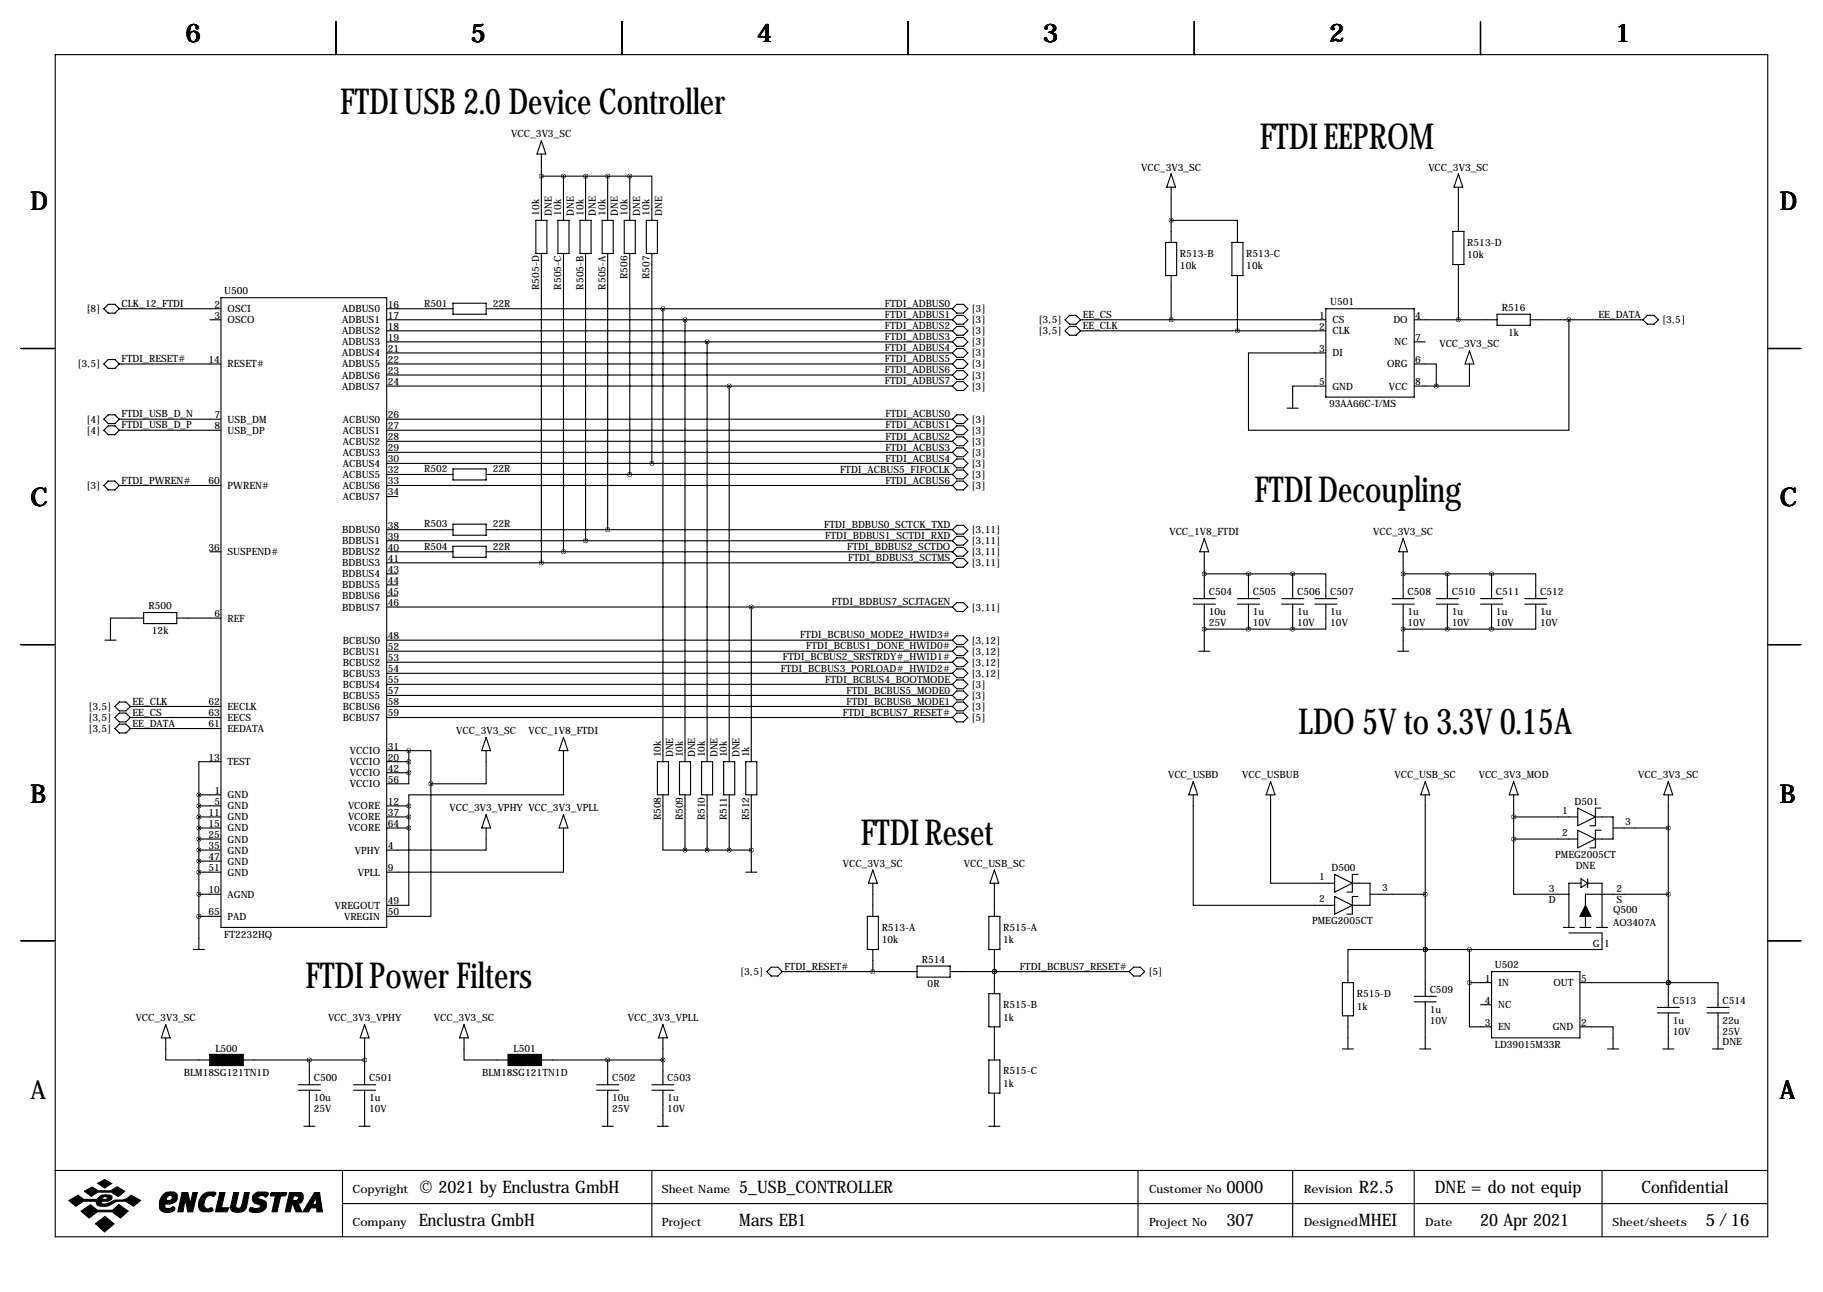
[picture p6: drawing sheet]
<svg xmlns="http://www.w3.org/2000/svg" width="419mm" height="297mm" viewBox="0 0 419 297" stroke-linecap="round" stroke-linejoin="round" font-family="sans-serif">
<g fill="none" stroke="#000" stroke-width=".25">
<path d="M12.7 12.6h393.7v271.7h-393.7zM77.2 4.9v7.7M143 4.9v7.7M208.8 4.9v7.7M274.6 4.9v7.7M340.4 4.9v7.7M124.5 35.4v15.3M124.5 32.4l1 3h-2.1zM269.2 40l1.1 3h-2.1zM335.3 40l1 3h-2zM123.2 50.7h2.5v7.6h-2.5zM124.5 58.3v71.1"/>
<path d="M124.5 40.5h20.3M128.3 50.7h2.5v7.6h-2.5zM129.5 40.5v10.2M129.5 58.3v68.6M133.3 50.7h2.6v7.6h-2.6zM134.6 40.5v10.2M134.6 58.3v66M138.4 50.7h2.6v7.6h-2.6zM139.7 40.5v10.2M139.7 58.3v63.5M143.5 50.7h2.5v7.6h-2.5zM144.8 40.5h5.1v10.2"/>
<path d="M144.8 40.5v10.2M144.8 58.3v50.8M148.6 50.7h2.5v7.6h-2.5zM149.9 58.3v48.2M268 55.7h2.5v7.7h-2.5zM269.2 50.7h15.3v5M269.2 43v12.7M283.2 55.7h2.6v7.7h-2.6zM334 53.2h2.5v7.6h-2.5zM335.3 43v10.2M24.9 70h1.5l1 1-1 1h-1.5l-1-1zM27.4 71h23.4"/>
<path d="M48.3 73.5h2.5M50.8 68.4h38.1v144.8h-38.1zM88.9 71h15.2M88.9 73.5h130M88.9 76.1h130M88.9 78.6h130M104.1 69.7h7.7v2.5h-7.7zM111.8 71h107.1M152.4 71v104.1M157.5 73.5v101.6M162.6 78.6v96.5M220 75h1.5l1 1.1-1 1h-1.5l-1.1-1z"/>
<path d="M220 77.6h1.5l1 1-1 1h-1.5l-1.1-1zM220 70h1.5l1 1-1 1h-1.5l-1.1-1zM220 72.5h1.5l1 1-1 1h-1.5l-1.1-1zM244.9 76.1l1-1.1h1.5l1 1.1-1 1h-1.5zM244.9 73.5l1-1h1.5l1 1-1 1h-1.5zM248.4 73.5h56.4M248.4 76.1h56.4M269.2 63.4v10.1M284.5 63.4v12.7M304.8 71h20.3v20.3h-20.3zM325.1 73.5h19.1M325.1 78.6h2.6"/>
<path d="M335.3 60.8v12.7M344.2 72.2h7.6v2.6h-7.6zM351.8 73.5h25.9M360.7 73.5v25.4h-73.7v-17.8h17.8M377.7 73.5l1-1h1.5l1.1 1-1.1 1h-1.5zM4.8 80.1h7.6M24.9 95.4h1.5l1 1-1 1h-1.5l-1-1zM24.9 97.9h1.5l1 1-1 1h-1.5l-1-1zM24.9 82.7h1.5l1 1-1 1h-1.5l-1-1zM27.4 83.7h23.4M27.4 96.4h23.4M27.4 98.9h23.4"/>
<path d="M88.9 83.7h130M88.9 96.4h130M88.9 98.9h130M88.9 81.1h130M88.9 86.2h130M88.9 88.8h130M167.6 88.8v86.3M218.9 81.1l1.1-1h1.5l1 1-1 1.1h-1.5zM218.9 96.4l1.1-1h1.5l1 1-1 1h-1.5zM218.9 98.9l1.1-1h1.5l1 1-1 1h-1.5zM220 82.7h1.5l1 1-1 1h-1.5l-1.1-1zM220 85.2h1.5l1 1-1 1h-1.5l-1.1-1z"/>
<path d="M220 87.7h1.5l1 1.1-1 1h-1.5l-1.1-1zM295.9 93.8h2.5M304.8 88.8h-7.6v5M325.1 83.7h5.1v5.1M325.1 88.8h5.1M337.8 83.7v5.1h-7.6M337.8 80.6l1 3.1h-2zM406.4 80.1h7.6M24.9 110.6h1.5l1 1-1 1h-1.5l-1-1zM27.4 111.6h23.4M88.9 109.1h15.2M88.9 111.6h130"/>
<path d="M88.9 101.5h130M88.9 104h130M88.9 106.5h130M88.9 114.2h2.5M104.1 107.8h7.7v2.5h-7.7zM111.8 109.1h107.1M218.9 111.6l1.1-1h1.5l1 1-1 1h-1.5zM220 108.1h1.5l1 1-1 1h-1.5l-1.1-1zM220 100.4h1.5l1 1.1-1 1h-1.5l-1.1-1zM220 103h1.5l1 1-1 1h-1.5l-1.1-1zM220 105.5h1.5l1 1-1 1.1h-1.5l-1.1-1.1zM48.3 126.9h2.5"/>
<path d="M88.9 121.8h15.2M88.9 126.9h15.2M88.9 124.3h130M88.9 129.4h130M88.9 131.9h2.5M88.9 134.5h2.5M88.9 137h2.5M88.9 139.6h130M104.1 120.5h7.7v2.5h-7.7zM104.1 125.6h7.7v2.5h-7.7zM111.8 121.8h107.1M111.8 126.9h107.1"/>
<path d="M172.7 139.6v35.5M218.9 129.4l1.1-1h1.5l1 1-1 1h-1.5zM220 138.5h1.5l1 1.1-1 1h-1.5l-1.1-1zM220 120.8h1.5l1 1-1 1h-1.5l-1.1-1zM220 123.3h1.5l1 1-1 1h-1.5l-1.1-1zM220 125.8h1.5l1 1.1-1 1h-1.5l-1.1-1zM274.3 137.6h5.1M274.3 138.9h5.1M276.9 123.8l1 3.1h-2.1zM276.9 131.9h20.3M276.9 126.9v10.7M276.9 138.9v10.8"/>
<path d="M284.5 137.6h5.1M284.5 138.9h5.1M287 131.9v5.7M287 138.9v5.7M294.6 137.6h5.1M294.6 138.9h5.1M297.2 131.9h7.6v5.7M297.2 131.9v5.7M297.2 138.9v5.7M302.3 137.6h5M302.3 138.9h5M304.8 138.9v5.7h-7.6"/>
<path d="M320 137.6h5.1M320 138.9h5.1M322.6 123.8l1 3.1h-2zM322.6 131.9h20.3M322.6 126.9v10.7M322.6 138.9v10.8M330.2 137.6h5.1M330.2 138.9h5.1M332.7 131.9v5.7M332.7 138.9v5.7M340.4 137.6h5M340.4 138.9h5"/>
<path d="M342.9 131.9h10.2v5.7M342.9 131.9v5.7M342.9 138.9v5.7M350.5 137.6h5.1M350.5 138.9h5.1M353.1 138.9v5.7h-10.2M4.8 148.2h7.6M24.1 147.2h2.6M33 142.1h-7.6v5.1M33 140.8h7.6v2.6h-7.6zM40.6 142.1h10.2M88.9 147.2h130"/>
<path d="M88.9 149.7h130M88.9 152.3h130M88.9 154.8h130M88.9 157.3h130M88.9 159.9h130M218.9 154.8l1.1-1h1.5l1 1-1 1h-1.5zM220 146.2h1.5l1 1-1 1h-1.5l-1.1-1zM220 148.7h1.5l1 1-1 1h-1.5l-1.1-1zM220 151.2h1.5l1 1.1-1 1h-1.5l-1.1-1zM220 156.3h1.5l1 1-1 1.1h-1.5l-1.1-1.1zM220 158.9h1.5l1 1-1 1h-1.5l-1.1-1zM275.6 149.7h2.5"/>
<path d="M276.9 144.6h20.3M321.3 149.7h2.5M322.6 144.6h20.3M406.4 148.2h7.6M26.4 167.5l1-1h1.6l1 1-1 1h-1.6zM26.4 162.4l1-1h1.6l1 1-1 1h-1.6zM26.4 165l1-1.1h1.6l1 1.1-1 1h-1.6zM30 162.4h20.8M30 165h20.8M30 167.5h20.8M50.8 175.1h-5.1v7.6M88.9 175.1h5.1"/>
<path d="M88.9 162.4h130M88.9 165h130M88.9 172.6h5.1M88.9 177.7h5.1M94 177.7v2.5h-5.1M94 172.6h5.1v7.6M94 172.6v5.1M111.8 172.6v7.6h-12.7M111.8 169.5l1 3.1h-2.1zM129.5 172.6v10.1h-35.5v2.6M129.5 169.5l1.1 3.1h-2.1zM151.1 175.1h2.6v7.6h-2.6z"/>
<path d="M156.2 175.1h2.5v7.6h-2.5zM161.3 175.1h2.5v7.6h-2.5zM166.4 175.1h2.5v7.6h-2.5zM171.4 175.1h2.6v7.6h-2.6zM218.9 162.4l1.1-1h1.5l1 1-1 1h-1.5zM218.9 165l1.1-1.1h1.5l1 1.1-1 1h-1.5zM274.3 179.7l1 3h-2zM292.1 179.7l1 3h-2zM327.7 179.7l1 3h-2.1zM348 179.7l1 3h-2zM383.5 179.7l1.1 3h-2.1zM45.7 182.7h5.1"/>
<path d="M45.7 185.3h5.1M45.7 187.8h5.1M45.7 190.4h5.1M45.7 192.9h5.1M45.7 195.4h5.1M45.7 198h5.1M45.7 182.7v35.6M88.9 185.3h5.1M88.9 187.8h5.1M88.9 190.4h5.1M94 190.4v17.7h-5.1M94 185.3v5.1"/>
<path d="M99.1 180.2v30.5h-10.2M111.8 190.4v5h-22.9M111.8 187.3l1 3.1h-2.1zM129.5 190.4v10.1h-40.6M129.5 187.3l1.1 3.1h-2.1zM152.4 182.7v12.7h5.1M157.5 182.7v12.7M157.5 195.4h15.2M162.6 182.7v12.7M167.6 182.7v12.7M172.7 182.7v17.8M274.3 182.7v25.4h32.5"/>
<path d="M292.1 182.7v20.4h14.7M327.7 182.7v46.4M348 192.9v12.7h12.7M348 187.8h14.7M348 192.9h14.7M348 182.7v10.2M362.7 185.8l4.1 2-4.1 2.1zM362.7 190.9l4.1 2-4.1 2zM366.8 187.8h4v5.1h-4M368 190.9h-1.2v4h-1.3M368 185.8h-1.2v4.1h-1.3M370.8 190.4h12.7"/>
<path d="M383.5 182.7v48.9M4.8 216.3h7.6M44.4 218.3h2.6M45.7 205.6h5.1M45.7 200.5h5.1M45.7 210.7h5.1M171.4 200.5h2.6M199.4 210.7h2.5v7.6h-2.5zM200.7 200l1 3.1h-2.1zM200.7 203.1v7.6M200.7 218.3v5.1M227.3 210.7h2.6v7.6h-2.6z"/>
<path d="M228.6 200l1 3.1h-2zM228.6 203.1v7.6M228.6 218.3v10.2M306.8 201l4.1 2.1-4.1 2zM306.8 206.1l4.1 2-4.1 2.1zM310.9 203.1h4.1v5h-4.1M312.2 206.1h-1.3v4.1h-1.3M312.2 201h-1.3v4.1h-1.3M315 205.6h12.7M327.7 218.3h.1M327.7 218.3h-17.8v7.6M337.8 218.3v7.6"/>
<path d="M359.4 213.2h2.5M360.7 214.5h7.6v3.8h-40.6M363.2 213.2h2.6M363.5 203.1h-2.8v10.1M363.5 202l1.5 1.1-1.5 1zM364.5 210.7v2.5M365 203.1h3.3v10.1M365 202v2.1M367 213.2h2.6M383.5 205.6h-19v2.5M406.4 216.3h7.6M38.1 238.6v5.1h10.2"/>
<path d="M38.1 235.6l1 3h-2zM83.8 238.6v10.8M83.8 235.6l1 3h-2zM106.7 238.6v5.1h10.1M106.7 235.6l1 3h-2zM152.4 238.6v10.8M152.4 235.6l1 3h-2zM176.3 223.4l1-1h1.5l1 1-1 1h-1.5zM179.8 223.4h31M210.8 222.1h7.6v2.5h-7.6zM218.4 223.4h41.2M227.3 228.5h2.6v7.6h-2.6z"/>
<path d="M228.6 223.4h.1M228.6 236.1v7.6M260.6 222.4h1.5l1 1-1 1h-1.5l-1-1zM308.6 225.9h2.5v7.6h-2.5zM309.9 233.5v7.7M325.1 229.1h5.1M325.1 230.3h5.1M327.7 230.3v10.9M337.8 225.9v10.2h5.1M337.8 225.9h5.1M340.4 231h2.5M342.9 223.4h20.3v15.2h-20.3z"/>
<path d="M363.2 236.1h7.6v5.1M363.2 225.9h20.3M381 231.6h5.1M381 232.9h5.1M383.5 225.9h.1M383.5 225.9h11.5v5.7M383.5 232.9v8.3M392.4 231.6h5.1M392.4 232.9h5.1M395 232.9v8.3M48.3 242.4h7.6v2.6h-7.6zM55.9 243.7h27.9"/>
<path d="M68.6 249.4h5.1M68.6 250.7h5.1M69.8 258.9h2.6M71.1 243.7v5.7M71.1 250.7v8.2M81.3 249.4h5.1M81.3 250.7h5.1M82.5 258.9h2.6M83.8 250.7v8.2M116.8 242.4h7.7v2.6h-7.7zM124.5 243.7h27.9M137.2 249.4h5"/>
<path d="M137.2 250.7h5M138.4 258.9h2.6M139.7 243.7v5.7M139.7 250.7v8.2M149.9 249.4h5M149.9 250.7h5M151.1 258.9h2.6M152.4 250.7v8.2M227.3 243.7h2.6v7.6h-2.6zM227.3 258.9h2.6M228.6 251.3v7.6M308.6 241.2h2.5"/>
<path d="M326.4 241.2h2.5M369.6 241.2h2.5M382.3 241.2h2.5M393.7 241.2h2.5M12.6 269.1h393.7M78.7 269.1v15.2M78.7 276.7h327.6M149.9 269.1v15.2M261.6 269.1v15.2M297.2 269.1v15.2M325.1 269.1v15.2M368.3 269.1v15.2"/>
</g>
<g fill="#000" stroke="#000" stroke-width=".25">
<path d="M364.5 208.1l1.3 2.6h-2.6zM48.3 242.4h7.6v2.6h-7.6zM116.8 242.4h7.7v2.6h-7.7zM15.8 276l2.1-1.2 1.4 1h2.8l.3-.2a1.77 1.77 0 0 1 1.9-.9v.4l-.6 .2-.2 .5h.9l.3-.6-.4-.1v-.4h.9a.59 .59 0 0 1 .6 .7l-.2 .4-.8 .4h-1.4l-.1 .1 .1 .4a3.2 3.2 0 0 0 2.7-.7l.3-.1a4 4 0 0 0 3.8-1.1l2.1 1.2-1.6 1.3a4 4 0 0 0-5.5-.2 2.66 2.66 0 0 1-2.9-.2l-.1-.7h-3l-1.8 1.1zM19.4 273.9l1.8-1 1.4 .9h2.9l1.4-.9 1.8 1-1.5 1.2-1.5-1h-3.2l-1.5 .9zM22.5 272l1.6-.8 1.6 .9-1.6 1zM18.6 278.4l2.2-1.4 1.6 1.2h3.5l1.4-1.2 2.2 1.4-1.8 1.6-1.9-1.4h-3.4l-1.9 1.4zM37.4 274.7a1.75 1.75 0 0 1 1.8-.6v.7a.82 .82 0 0 0-.8 1.2h.6a.6 .6 0 0 0 .6-.5 .6 .6 0 0 0-.4-.7v-.7h.8l.5 .3a1.61 1.61 0 0 1 0 1.7 1.61 1.61 0 0 1-1.5 .7h-1v.9l.2 .1h.9l.7-.4 .4 .4a1.06 1.06 0 0 1-1.3 1 1.82 1.82 0 0 1-2.2-1.1 3.5 3.5 0 0 1 .7-3zM41.9 274.2h1.3l.5 2.6 .6-2.6h1.1l-1.1 4.4h-1.1l-.6-2.9-.5 2.9h-1.2zM46.7 274.6a2.78 2.78 0 0 1 2.9-.4l-.4 .9a1.32 1.32 0 0 0-2.1 .8l-.2 .8a.98 .98 0 0 0 1.1 1.2 .55 .55 0 0 1 .6-.2 .55 .55 0 0 1 .4 .6l-.7 .3-1.8-.1a1.79 1.79 0 0 1-.8-2.3zM50.5 274.2h1.2l-.8 3.5h1.7l-.4 .9h-2.7zM53.7 274.2h1.2l-.7 3.1a.73 .73 0 0 0 .7 .5 .73 .73 0 0 0 .7-.6l.6-3h1.1l-.7 3.4a2.28 2.28 0 0 1-3.6 .4v-.4z"/>
<path d="M58.3 274.7l.8-.6h2.1l.5 .2v.2l-.6 .7a.96 .96 0 0 0-1-.4 .96 .96 0 0 0-.8 .6l1.7 .8a1.71 1.71 0 0 1-.1 1.8 1.71 1.71 0 0 1-1.7 .8l-1.4-.2a.51 .51 0 0 1-.4-.7 .51 .51 0 0 1 .8-.2l1 .1a.52 .52 0 0 0 .6-.2 .52 .52 0 0 0-.2-.7 1.39 1.39 0 0 1-1.4-.6 1.39 1.39 0 0 1 .1-1.6zM62.2 274.4l.2-.2h3.5l-.1 .4-.3 .3h-1l-.8 3.7h-1.2l.8-3.7h-1.1zM66.5 274.2h1.7v.7h-.7l-.2 1.1h.9l.3-.3a.44 .44 0 0 0 .1-.5 .44 .44 0 0 0-.4-.3v-.7h1l.3 .2 .2 .3v.9a1.03 1.03 0 0 1-1.2 1l.9 2h-1.3l-.8-1.8h-.1l-.5 1.8h-1.1zM72.3 274.2h1.2l.6 4.4h-1.3v-.9h-1.3l-.6 .9h-1.3l1.7-2.7h1l-.4 .8 .2 .2h.4l.2-.2v-1.5l-.4 .7h-1zM21.9 281.3l2.2-1.6 2.1 1.7-2.2 1.8z"/>
</g>
<path d="M45.7 200.5a.05 .05 0 0 0 .1 0 .05 .05 0 0 0-.1 0zM45.7 198a.05 .05 0 0 0 .1 0 .05 .05 0 0 0-.1 0zM45.7 195.4a.05 .05 0 0 0 .1 0 .05 .05 0 0 0-.1 0zM45.7 192.9a.05 .05 0 0 0 .1 0 .05 .05 0 0 0-.1 0zM45.7 190.4a.05 .05 0 0 0 .1 0 .05 .05 0 0 0-.1 0zM45.7 187.8a.05 .05 0 0 0 .1 0 .05 .05 0 0 0-.1 0zM45.7 185.3a.05 .05 0 0 0 .1 0 .05 .05 0 0 0-.1 0zM45.7 205.6a.05 .05 0 0 0 .1 0 .05 .05 0 0 0-.1 0zM93.9 187.8a.05 .05 0 0 0 .1 0 .05 .05 0 0 0-.1 0zM93.9 177.7a.05 .05 0 0 0 .1 0 .05 .05 0 0 0-.1 0zM93.9 175.1a.05 .05 0 0 0 .1 0 .05 .05 0 0 0-.1 0zM93.9 190.4a.05 .05 0 0 0 .1 0 .05 .05 0 0 0-.1 0zM45.7 182.7a.05 .05 0 0 0 .1 0 .05 .05 0 0 0-.1 0zM45.7 210.7a.05 .05 0 0 0 .1 0 .05 .05 0 0 0-.1 0zM93.9 172.6a.05 .05 0 0 0 .1 0 .05 .05 0 0 0-.1 0zM93.9 185.3a.05 .05 0 0 0 .1 0 .05 .05 0 0 0-.1 0zM124.4 129.4a.05 .05 0 0 0 .1 0 .05 .05 0 0 0-.1 0zM129.5 126.9a.05 .05 0 0 0 .1 0 .05 .05 0 0 0-.1 0zM134.6 124.3a.05 .05 0 0 0 .1 0 .05 .05 0 0 0-.1 0zM144.7 109.1a.05 .05 0 0 0 .1 0 .05 .05 0 0 0-.1 0zM149.8 106.5a.05 .05 0 0 0 .1 0 .05 .05 0 0 0-.1 0zM144.7 40.5a.05 .05 0 0 0 .1 0 .05 .05 0 0 0-.1 0zM157.4 73.5a.05 .05 0 0 0 .1 0 .05 .05 0 0 0-.1 0zM162.5 78.6a.05 .05 0 0 0 .1 0 .05 .05 0 0 0-.1 0zM99 180.2a.05 .05 0 0 0 .1 0 .05 .05 0 0 0-.1 0zM284.4 76.1a.05 .05 0 0 0 .1 0 .05 .05 0 0 0-.1 0zM337.8 225.9a.05 .05 0 0 0 .1 0 .05 .05 0 0 0-.1 0zM383.5 225.9a.05 .05 0 0 0 .1 0 .05 .05 0 0 0-.1 0zM327.6 218.3a.05 .05 0 0 0 .1 0 .05 .05 0 0 0-.1 0zM332.7 131.9a.05 .05 0 0 0 .1 0 .05 .05 0 0 0-.1 0zM332.7 144.6a.05 .05 0 0 0 .1 0 .05 .05 0 0 0-.1 0zM322.5 131.9a.05 .05 0 0 0 .1 0 .05 .05 0 0 0-.1 0zM322.5 144.6a.05 .05 0 0 0 .1 0 .05 .05 0 0 0-.1 0zM276.8 131.9a.05 .05 0 0 0 .1 0 .05 .05 0 0 0-.1 0zM276.8 144.6a.05 .05 0 0 0 .1 0 .05 .05 0 0 0-.1 0zM287 144.6a.05 .05 0 0 0 .1 0 .05 .05 0 0 0-.1 0zM297.1 144.6a.05 .05 0 0 0 .1 0 .05 .05 0 0 0-.1 0zM287 131.9a.05 .05 0 0 0 .1 0 .05 .05 0 0 0-.1 0zM297.1 131.9a.05 .05 0 0 0 .1 0 .05 .05 0 0 0-.1 0zM269.2 50.7a.05 .05 0 0 0 .1 0 .05 .05 0 0 0-.1 0zM269.2 73.5a.05 .05 0 0 0 .1 0 .05 .05 0 0 0-.1 0zM383.5 205.6a.05 .05 0 0 0 .1 0 .05 .05 0 0 0-.1 0zM71.1 243.7a.05 .05 0 0 0 .1 0 .05 .05 0 0 0-.1 0zM83.8 243.7a.05 .05 0 0 0 .1 0 .05 .05 0 0 0-.1 0zM172.7 139.6a.05 .05 0 0 0 .1 0 .05 .05 0 0 0-.1 0zM347.9 187.8a.05 .05 0 0 0 .1 0 .05 .05 0 0 0-.1 0zM347.9 192.9a.05 .05 0 0 0 .1 0 .05 .05 0 0 0-.1 0zM327.6 205.6a.05 .05 0 0 0 .1 0 .05 .05 0 0 0-.1 0zM337.8 218.3a.05 .05 0 0 0 .1 0 .05 .05 0 0 0-.1 0zM327.6 218.3a.05 .05 0 0 0 .1 0 .05 .05 0 0 0-.1 0zM383.5 225.9a.05 .05 0 0 0 .1 0 .05 .05 0 0 0-.1 0zM167.6 88.8a.05 .05 0 0 0 .1 0 .05 .05 0 0 0-.1 0zM200.6 223.4a.05 .05 0 0 0 .1 0 .05 .05 0 0 0-.1 0zM157.4 195.4a.05 .05 0 0 0 .1 0 .05 .05 0 0 0-.1 0zM162.5 195.4a.05 .05 0 0 0 .1 0 .05 .05 0 0 0-.1 0zM167.6 195.4a.05 .05 0 0 0 .1 0 .05 .05 0 0 0-.1 0zM172.7 195.4a.05 .05 0 0 0 .1 0 .05 .05 0 0 0-.1 0zM129.5 40.5a.05 .05 0 0 0 .1 0 .05 .05 0 0 0-.1 0zM134.6 40.5a.05 .05 0 0 0 .1 0 .05 .05 0 0 0-.1 0zM124.4 40.5a.05 .05 0 0 0 .1 0 .05 .05 0 0 0-.1 0zM383.5 190.4a.05 .05 0 0 0 .1 0 .05 .05 0 0 0-.1 0zM360.6 73.5a.05 .05 0 0 0 .1 0 .05 .05 0 0 0-.1 0zM335.2 73.5a.05 .05 0 0 0 .1 0 .05 .05 0 0 0-.1 0z" fill="#000" stroke="#000" stroke-width="1"/>
<g font-size="8.2">
<text x="78.2" y="26.3">FTDI USB 2.0 Device Controller</text>
<text x="289.6" y="34.1">FTDI EEPROM</text>
<text x="288.4" y="115.4">FTDI Decoupling</text>
<text x="298.6" y="168.8">LDO 5V to 3.3V 0.15A</text>
<text x="197.9" y="194.2">FTDI Reset</text>
<text x="70.3" y="227.2">FTDI Power Filters</text>
</g>
<g font-size="5.9">
<text x="42.7" y="9.8">6</text>
<text x="108.2" y="9.8">5</text>
<text x="174" y="9.8">4</text>
<text x="239.8" y="9.8">3</text>
<text x="305.6" y="9.8">2</text>
<text x="371.3" y="9.8">1</text>
<text x="7" y="48.4">D</text>
<text x="409.2" y="48.4">D</text>
<text x="7" y="116.4">C</text>
<text x="409.2" y="116.4">C</text>
<text x="7" y="184.5">B</text>
<text x="409.2" y="184.5">B</text>
<text x="7" y="252.6">A</text>
<text x="409.2" y="252.6">A</text>
</g>
<g font-size="4">
<text x="96.3" y="274.2">© 2021 by Enclustra GmbH</text>
<text x="169.9" y="274.2">5_USB_CONTROLLER</text>
<text x="281.9" y="274.2">0000</text>
<text x="312.4" y="274.2">R2.5</text>
<text x="329.8" y="274.2">DNE = do not equip</text>
<text x="377.3" y="274.2">Confidential</text>
<text x="96.3" y="281.8">Enclustra GmbH</text>
<text x="169.9" y="281.8">Mars EB1</text>
<text x="281.9" y="281.8">307</text>
<text x="312.4" y="281.8">MHEI</text>
<text x="340.3" y="281.8">20 Apr 2021</text>
<text x="392.1" y="281.8">5 / 16</text>
</g>
<g font-size="2.6">
<text x="81" y="274.2">Copyright</text>
<text x="152.1" y="274.2">Sheet Name</text>
<text x="264.2" y="274.2">Customer No</text>
<text x="299.7" y="274.2">Revision</text>
<text x="81" y="281.8">Company</text>
<text x="152.1" y="281.8">Project</text>
<text x="264.2" y="281.8">Project No</text>
<text x="299.7" y="281.8">Designed</text>
<text x="327.7" y="281.8">Date</text>
<text x="370.7" y="281.8">Sheet/sheets</text>
</g>
<g font-size="2.3">
<text x="117.6" y="31.6">VCC_3V3_SC</text>
<text x="262.3" y="39.2">VCC_3V3_SC</text>
<text x="328.4" y="39.2">VCC_3V3_SC</text>
<text x="124" y="49.6" transform="rotate(-90 124 49.6)">10k</text>
<text x="126.8" y="49.6" transform="rotate(-90 126.8 49.6)">DNE</text>
<text x="129" y="49.6" transform="rotate(-90 129 49.6)">10k</text>
<text x="131.9" y="49.6" transform="rotate(-90 131.9 49.6)">DNE</text>
<text x="134.1" y="49.6" transform="rotate(-90 134.1 49.6)">10k</text>
<text x="137" y="49.6" transform="rotate(-90 137 49.6)">DNE</text>
<text x="139.2" y="49.6" transform="rotate(-90 139.2 49.6)">10k</text>
<text x="142.1" y="49.6" transform="rotate(-90 142.1 49.6)">DNE</text>
<text x="144.3" y="49.6" transform="rotate(-90 144.3 49.6)">10k</text>
<text x="147.2" y="49.6" transform="rotate(-90 147.2 49.6)">DNE</text>
<text x="149.4" y="49.6" transform="rotate(-90 149.4 49.6)">10k</text>
<text x="152.2" y="49.6" transform="rotate(-90 152.2 49.6)">DNE</text>
<text x="271.3" y="59">R513-B</text>
<text x="286.5" y="59">R513-C</text>
<text x="337.3" y="56.5">R513-D</text>
<text x="337.3" y="59.4">10k</text>
<text x="144.3" y="64.2" transform="rotate(-90 144.3 64.2)">R506</text>
<text x="149.4" y="64.2" transform="rotate(-90 149.4 64.2)">R507</text>
<text x="271.3" y="61.9">10k</text>
<text x="286.5" y="61.9">10k</text>
<text x="19.9" y="71.8">[8]</text>
<text x="27.9" y="70.6">CLK_12_FTDI</text>
<text x="49.3" y="70.7">2</text>
<text x="51.6" y="67.7">U500</text>
<text x="52.3" y="71.8">OSCI</text>
<text x="78.7" y="71.8">ADBUS0</text>
<text x="89.2" y="70.7">16</text>
<text x="97.5" y="70.5">R501</text>
<text x="113.3" y="70.5">22R</text>
<text x="124" y="66.7" transform="rotate(-90 124 66.7)">R505-D</text>
<text x="129" y="66.6" transform="rotate(-90 129 66.6)">R505-C</text>
<text x="134.1" y="66.6" transform="rotate(-90 134.1 66.6)">R505-B</text>
<text x="139.2" y="66.6" transform="rotate(-90 139.2 66.6)">R505-A</text>
<text x="203.5" y="70.6">FTDI_ADBUS0</text>
<text x="223.4" y="71.8">[3]</text>
<text x="305.8" y="70.2">U501</text>
<text x="345.3" y="71.5">R516</text>
<text x="49.3" y="73.3">3</text>
<text x="52.3" y="74.3">OSCO</text>
<text x="78.7" y="74.3">ADBUS1</text>
<text x="78.7" y="76.9">ADBUS2</text>
<text x="89.2" y="73.3">17</text>
<text x="89.2" y="75.8">18</text>
<text x="203.5" y="75.7">FTDI_ADBUS2</text>
<text x="203.5" y="73.1">FTDI_ADBUS1</text>
<text x="223.4" y="76.9">[3]</text>
<text x="223.4" y="74.3">[3]</text>
<text x="238.8" y="74.3">[3,5]</text>
<text x="238.8" y="76.9">[3,5]</text>
<text x="248.9" y="73.1">EE_CS</text>
<text x="248.9" y="75.7">EE_CLK</text>
<text x="303.3" y="73.3">1</text>
<text x="303.3" y="75.8">2</text>
<text x="306.3" y="74.3">CS</text>
<text x="306.3" y="76.9">CLK</text>
<text x="320.3" y="74.3">DO</text>
<text x="325.4" y="73.3">4</text>
<text x="346.7" y="77.2">1k</text>
<text x="367.5" y="73.1">EE_DATA</text>
<text x="382.1" y="74.3">[3,5]</text>
<text x="27.9" y="83.3">FTDI_RESET#</text>
<text x="48" y="83.4">14</text>
<text x="78.7" y="79.4">ADBUS3</text>
<text x="78.7" y="81.9">ADBUS4</text>
<text x="89.2" y="78.3">19</text>
<text x="89.2" y="80.9">21</text>
<text x="89.2" y="83.4">22</text>
<text x="203.5" y="78.2">FTDI_ADBUS3</text>
<text x="203.5" y="80.7">FTDI_ADBUS4</text>
<text x="203.5" y="83.3">FTDI_ADBUS5</text>
<text x="223.4" y="79.4">[3]</text>
<text x="223.4" y="81.9">[3]</text>
<text x="303.3" y="80.9">3</text>
<text x="306.3" y="81.9">DI</text>
<text x="320.6" y="79.4">NC</text>
<text x="325.4" y="83.4">6</text>
<text x="325.4" y="78.3">7</text>
<text x="330.9" y="79.9">VCC_3V3_SC</text>
<text x="17.8" y="84.5">[3,5]</text>
<text x="52.3" y="84.5">RESET#</text>
<text x="78.7" y="84.5">ADBUS5</text>
<text x="78.7" y="87">ADBUS6</text>
<text x="78.7" y="89.6">ADBUS7</text>
<text x="89.2" y="86">23</text>
<text x="89.2" y="88.5">24</text>
<text x="203.5" y="85.8">FTDI_ADBUS6</text>
<text x="203.5" y="88.4">FTDI_ADBUS7</text>
<text x="223.4" y="84.5">[3]</text>
<text x="223.4" y="87">[3]</text>
<text x="223.4" y="89.6">[3]</text>
<text x="303.3" y="88.5">5</text>
<text x="306.3" y="89.6">GND</text>
<text x="318.9" y="84.5">ORG</text>
<text x="319.3" y="89.6">VCC</text>
<text x="325.4" y="88.5">8</text>
<text x="27.9" y="96">FTDI_USB_D_N</text>
<text x="203.6" y="96">FTDI_ACBUS0</text>
<text x="305.6" y="93.7">93AA66C-I/MS</text>
<text x="19.9" y="97.2">[4]</text>
<text x="19.9" y="99.7">[4]</text>
<text x="27.9" y="98.5">FTDI_USB_D_P</text>
<text x="49.3" y="96.1">7</text>
<text x="49.3" y="98.7">8</text>
<text x="52.3" y="97.2">USB_DM</text>
<text x="52.3" y="99.7">USB_DP</text>
<text x="78.8" y="97.2">ACBUS0</text>
<text x="78.8" y="99.7">ACBUS1</text>
<text x="89.2" y="96.1">26</text>
<text x="89.2" y="98.7">27</text>
<text x="89.2" y="101.2">28</text>
<text x="203.6" y="98.5">FTDI_ACBUS1</text>
<text x="203.6" y="101.1">FTDI_ACBUS2</text>
<text x="223.4" y="97.2">[3]</text>
<text x="223.4" y="99.7">[3]</text>
<text x="78.8" y="102.3">ACBUS2</text>
<text x="78.8" y="104.8">ACBUS3</text>
<text x="78.8" y="107.3">ACBUS4</text>
<text x="89.2" y="103.7">29</text>
<text x="89.2" y="106.3">30</text>
<text x="203.6" y="103.6">FTDI_ACBUS3</text>
<text x="203.6" y="106.1">FTDI_ACBUS4</text>
<text x="223.4" y="102.3">[3]</text>
<text x="223.4" y="104.8">[3]</text>
<text x="223.4" y="107.3">[3]</text>
<text x="19.9" y="112.4">[3]</text>
<text x="27.9" y="111.2">FTDI_PWREN#</text>
<text x="48" y="111.4">60</text>
<text x="52.3" y="112.4">PWREN#</text>
<text x="78.8" y="109.9">ACBUS5</text>
<text x="78.8" y="112.4">ACBUS6</text>
<text x="89.2" y="108.8">32</text>
<text x="89.2" y="111.4">33</text>
<text x="89.2" y="113.9">34</text>
<text x="97.5" y="108.6">R502</text>
<text x="113.3" y="108.6">22R</text>
<text x="193.1" y="108.7">FTDI_ACBUS5_FIFOCLK</text>
<text x="203.6" y="111.2">FTDI_ACBUS6</text>
<text x="223.4" y="109.9">[3]</text>
<text x="223.4" y="112.4">[3]</text>
<text x="78.8" y="115">ACBUS7</text>
<text x="78.7" y="122.6">BDBUS0</text>
<text x="78.7" y="125.1">BDBUS1</text>
<text x="89.2" y="121.5">38</text>
<text x="89.2" y="124.1">39</text>
<text x="97.5" y="121.3">R503</text>
<text x="113.3" y="121.3">22R</text>
<text x="189.5" y="121.4">FTDI_BDBUS0_SCTCK_TXD</text>
<text x="189.7" y="123.9">FTDI_BDBUS1_SCTDI_RXD</text>
<text x="223.4" y="122.6">[3,11]</text>
<text x="223.4" y="125.1">[3,11]</text>
<text x="268.8" y="123">VCC_1V8_FTDI</text>
<text x="315.7" y="123">VCC_3V3_SC</text>
<text x="48" y="126.6">36</text>
<text x="52.3" y="127.7">SUSPEND#</text>
<text x="78.7" y="127.7">BDBUS2</text>
<text x="78.7" y="130.2">BDBUS3</text>
<text x="89.2" y="126.6">40</text>
<text x="89.2" y="129.1">41</text>
<text x="89.2" y="131.7">43</text>
<text x="97.5" y="126.4">R504</text>
<text x="113.3" y="126.4">22R</text>
<text x="194.8" y="126.5">FTDI_BDBUS2_SCTDO</text>
<text x="195" y="129">FTDI_BDBUS3_SCTMS</text>
<text x="223.4" y="130.2">[3,11]</text>
<text x="223.4" y="127.7">[3,11]</text>
<text x="78.7" y="132.7">BDBUS4</text>
<text x="78.7" y="135.3">BDBUS5</text>
<text x="78.7" y="137.8">BDBUS6</text>
<text x="89.2" y="134.2">44</text>
<text x="89.2" y="136.8">45</text>
<text x="277.9" y="136.8">C504</text>
<text x="288" y="136.8">C505</text>
<text x="298.2" y="136.8">C506</text>
<text x="305.8" y="136.8">C507</text>
<text x="323.6" y="136.8">C508</text>
<text x="333.8" y="136.8">C510</text>
<text x="343.9" y="136.8">C511</text>
<text x="354.1" y="136.8">C512</text>
<text x="34.1" y="140.1">R500</text>
<text x="49.3" y="141.8">6</text>
<text x="52.3" y="142.9">REF</text>
<text x="78.7" y="140.4">BDBUS7</text>
<text x="89.2" y="139.3">46</text>
<text x="191.2" y="139.2">FTDI_BDBUS7_SCJTAGEN</text>
<text x="223.4" y="140.4">[3,11]</text>
<text x="277.9" y="141.4">10u</text>
<text x="277.9" y="144">25V</text>
<text x="288" y="141.4">1u</text>
<text x="288" y="144">10V</text>
<text x="298.2" y="141.4">1u</text>
<text x="298.2" y="144">10V</text>
<text x="305.8" y="141.4">1u</text>
<text x="305.8" y="144">10V</text>
<text x="323.6" y="141.4">1u</text>
<text x="323.6" y="144">10V</text>
<text x="333.8" y="141.4">1u</text>
<text x="333.8" y="144">10V</text>
<text x="343.9" y="141.4">1u</text>
<text x="343.9" y="144">10V</text>
<text x="354.1" y="141.4">1u</text>
<text x="354.1" y="144">10V</text>
<text x="34.9" y="145.7">12k</text>
<text x="78.8" y="148">BCBUS0</text>
<text x="89.2" y="146.9">48</text>
<text x="89.2" y="149.5">52</text>
<text x="183.9" y="146.8">FTDI_BCBUS0_MODE2_HWID3#</text>
<text x="185.4" y="149.3">FTDI_BCBUS1_DONE_HWID0#</text>
<text x="223.4" y="148">[3,12]</text>
<text x="78.8" y="150.5">BCBUS1</text>
<text x="78.8" y="153.1">BCBUS2</text>
<text x="78.8" y="155.6">BCBUS3</text>
<text x="89.2" y="152">53</text>
<text x="89.2" y="154.5">54</text>
<text x="179.5" y="154.4">FTDI_BCBUS3_PORLOAD#_HWID2#</text>
<text x="180" y="151.9">FTDI_BCBUS2_SRSTRDY#_HWID1#</text>
<text x="223.4" y="155.6">[3,12]</text>
<text x="223.4" y="150.5">[3,12]</text>
<text x="223.4" y="153.1">[3,12]</text>
<text x="78.8" y="158.1">BCBUS4</text>
<text x="78.8" y="160.7">BCBUS5</text>
<text x="89.2" y="157.1">55</text>
<text x="89.2" y="159.6">57</text>
<text x="189.7" y="156.9">FTDI_BCBUS4_BOOTMODE</text>
<text x="194.6" y="159.5">FTDI_BCBUS5_MODE0</text>
<text x="223.4" y="158.1">[3]</text>
<text x="223.4" y="160.7">[3]</text>
<text x="20.3" y="163.2">[3,5]</text>
<text x="20.3" y="165.8">[3,5]</text>
<text x="30.5" y="167.1">EE_DATA</text>
<text x="30.5" y="162">EE_CLK</text>
<text x="30.5" y="164.6">EE_CS</text>
<text x="48" y="162.2">62</text>
<text x="48" y="164.7">63</text>
<text x="48" y="167.2">61</text>
<text x="52.3" y="163.2">EECLK</text>
<text x="52.3" y="165.8">EECS</text>
<text x="78.8" y="163.2">BCBUS6</text>
<text x="78.8" y="165.8">BCBUS7</text>
<text x="89.2" y="162.2">58</text>
<text x="89.2" y="164.7">59</text>
<text x="193.8" y="164.6">FTDI_BCBUS7_RESET#</text>
<text x="194.6" y="162">FTDI_BCBUS6_MODE1</text>
<text x="223.4" y="163.2">[3]</text>
<text x="223.4" y="165.8">[5]</text>
<text x="20.3" y="168.3">[3,5]</text>
<text x="52.3" y="168.3">EEDATA</text>
<text x="80.4" y="173.4">VCCIO</text>
<text x="89.2" y="172.3">31</text>
<text x="104.9" y="168.8">VCC_3V3_SC</text>
<text x="121.5" y="168.8">VCC_1V8_FTDI</text>
<text x="48" y="174.9">13</text>
<text x="52.3" y="175.9">TEST</text>
<text x="80.4" y="175.9">VCCIO</text>
<text x="80.4" y="178.5">VCCIO</text>
<text x="89.2" y="174.9">20</text>
<text x="89.2" y="177.4">42</text>
<text x="89.2" y="179.9">56</text>
<text x="151.9" y="174.1" transform="rotate(-90 151.9 174.1)">10k</text>
<text x="154.8" y="174.1" transform="rotate(-90 154.8 174.1)">DNE</text>
<text x="157" y="174.1" transform="rotate(-90 157 174.1)">10k</text>
<text x="159.9" y="174.1" transform="rotate(-90 159.9 174.1)">DNE</text>
<text x="162.1" y="174.1" transform="rotate(-90 162.1 174.1)">10k</text>
<text x="164.9" y="174.1" transform="rotate(-90 164.9 174.1)">DNE</text>
<text x="167.1" y="174.1" transform="rotate(-90 167.1 174.1)">10k</text>
<text x="170" y="174.1" transform="rotate(-90 170 174.1)">DNE</text>
<text x="172.2" y="174.1" transform="rotate(-90 172.2 174.1)">1k</text>
<text x="268.5" y="178.9">VCC_USBD</text>
<text x="285.6" y="178.9">VCC_USBUB</text>
<text x="320.6" y="178.9">VCC_USB_SC</text>
<text x="340" y="178.9">VCC_3V3_MOD</text>
<text x="376.6" y="178.9">VCC_3V3_SC</text>
<text x="49.3" y="182.5">1</text>
<text x="49.3" y="185">5</text>
<text x="52.3" y="183.5">GND</text>
<text x="80.4" y="181">VCCIO</text>
<text x="89.2" y="185">12</text>
<text x="362" y="185">D501</text>
<text x="48" y="187.6">11</text>
<text x="48" y="190.1">15</text>
<text x="52.3" y="186.1">GND</text>
<text x="52.3" y="188.6">GND</text>
<text x="52.3" y="191.2">GND</text>
<text x="80" y="186.1">VCORE</text>
<text x="80" y="188.6">VCORE</text>
<text x="80" y="191.2">VCORE</text>
<text x="89.2" y="187.6">37</text>
<text x="89.2" y="190.1">64</text>
<text x="103.4" y="186.5">VCC_3V3_VPHY VCC_3V3_VPLL</text>
<text x="151.9" y="188.6" transform="rotate(-90 151.9 188.6)">R508</text>
<text x="157" y="188.6" transform="rotate(-90 157 188.6)">R509</text>
<text x="162.1" y="188.6" transform="rotate(-90 162.1 188.6)">R510</text>
<text x="167.1" y="188.6" transform="rotate(-90 167.1 188.6)">R511</text>
<text x="172.2" y="188.6" transform="rotate(-90 172.2 188.6)">R512</text>
<text x="359.2" y="187.1">1</text>
<text x="373.6" y="189.6">3</text>
<text x="48" y="192.6">25</text>
<text x="48" y="195.2">35</text>
<text x="48" y="197.7">47</text>
<text x="52.3" y="193.7">GND</text>
<text x="52.3" y="196.2">GND</text>
<text x="81.6" y="196.2">VPHY</text>
<text x="89.2" y="195.2">4</text>
<text x="357.5" y="197.3">PMEG2005CT</text>
<text x="359.2" y="192.1">2</text>
<text x="48" y="200.3">51</text>
<text x="52.3" y="198.8">GND</text>
<text x="52.3" y="201.3">GND</text>
<text x="82.2" y="201.3">VPLL</text>
<text x="89.2" y="200.3">9</text>
<text x="193.8" y="199.2">VCC_3V3_SC</text>
<text x="221.6" y="199.2">VCC_USB_SC</text>
<text x="303.3" y="202.3">1</text>
<text x="306.1" y="200.3">D500</text>
<text x="362.3" y="199.8">DNE</text>
<text x="48" y="205.3">10</text>
<text x="52.3" y="206.4">AGND</text>
<text x="77" y="208.9">VREGOUT</text>
<text x="89.2" y="207.9">49</text>
<text x="303.3" y="207.4">2</text>
<text x="317.8" y="204.8">3</text>
<text x="356.1" y="205.1">3</text>
<text x="356.1" y="207.7">D</text>
<text x="370.8" y="209.9">Q500</text>
<text x="371.6" y="205.1">2</text>
<text x="371.6" y="207.7">S</text>
<text x="48" y="210.4">65</text>
<text x="51.6" y="215.6">FT2232HQ</text>
<text x="52.3" y="211.5">PAD</text>
<text x="79.1" y="211.5">VREGIN</text>
<text x="89.2" y="210.4">50</text>
<text x="202.7" y="214">R513-A</text>
<text x="230.6" y="214">R515-A</text>
<text x="301.7" y="212.5">PMEG2005CT</text>
<text x="370.8" y="212.8">AO3407A</text>
<text x="202.7" y="216.9">10k</text>
<text x="211.9" y="221.3">R514</text>
<text x="230.6" y="216.9">1k</text>
<text x="366.2" y="217.8">G</text>
<text x="368.8" y="217.8">1</text>
<text x="170.2" y="224.2">[3,5]</text>
<text x="180.3" y="223">FTDI_RESET#</text>
<text x="213.3" y="227">0R</text>
<text x="234.4" y="223">FTDI_BCBUS7_RESET#</text>
<text x="264" y="224.2">[5]</text>
<text x="341.4" y="225.7">1</text>
<text x="343.7" y="222.6">U502</text>
<text x="344.4" y="226.7">IN</text>
<text x="357.1" y="226.7">OUT</text>
<text x="363.5" y="225.7">5</text>
<text x="230.6" y="231.8">R515-B</text>
<text x="311.9" y="229.2">R515-D</text>
<text x="311.9" y="232.1">1k</text>
<text x="328.7" y="228.2">C509</text>
<text x="328.7" y="232.9">1u</text>
<text x="341.4" y="230.7">4</text>
<text x="344.4" y="231.8">NC</text>
<text x="384.6" y="230.7">C513</text>
<text x="396" y="230.7">C514</text>
<text x="31.2" y="234.8">VCC_3V3_SC</text>
<text x="75.4" y="234.8">VCC_3V3_VPHY</text>
<text x="99.8" y="234.8">VCC_3V3_SC</text>
<text x="144.3" y="234.8">VCC_3V3_VPLL</text>
<text x="230.6" y="234.6">1k</text>
<text x="328.7" y="235.4">10V</text>
<text x="341.4" y="235.8">3</text>
<text x="344.4" y="236.9">EN</text>
<text x="357" y="236.9">GND</text>
<text x="363.5" y="235.8">2</text>
<text x="384.6" y="235.4">1u</text>
<text x="384.6" y="237.9">10V</text>
<text x="396" y="235.4">22u</text>
<text x="396" y="237.9">25V</text>
<text x="49.5" y="241.9">L500</text>
<text x="118.1" y="241.9">L501</text>
<text x="343.7" y="241">LD39015M33R</text>
<text x="396" y="240.2">DNE</text>
<text x="42.3" y="247.3">BLM18SG121TN1D</text>
<text x="72.1" y="248.5">C500</text>
<text x="84.8" y="248.5">C501</text>
<text x="110.8" y="247.3">BLM18SG121TN1D</text>
<text x="140.7" y="248.5">C502</text>
<text x="153.4" y="248.5">C503</text>
<text x="230.6" y="247">R515-C</text>
<text x="230.6" y="249.9">1k</text>
<text x="72.1" y="253.2">10u</text>
<text x="72.1" y="255.7">25V</text>
<text x="84.8" y="253.2">1u</text>
<text x="84.8" y="255.7">10V</text>
<text x="140.7" y="253.2">10u</text>
<text x="140.7" y="255.7">25V</text>
<text x="153.4" y="253.2">1u</text>
<text x="153.4" y="255.7">10V</text>
</g>
</svg>
